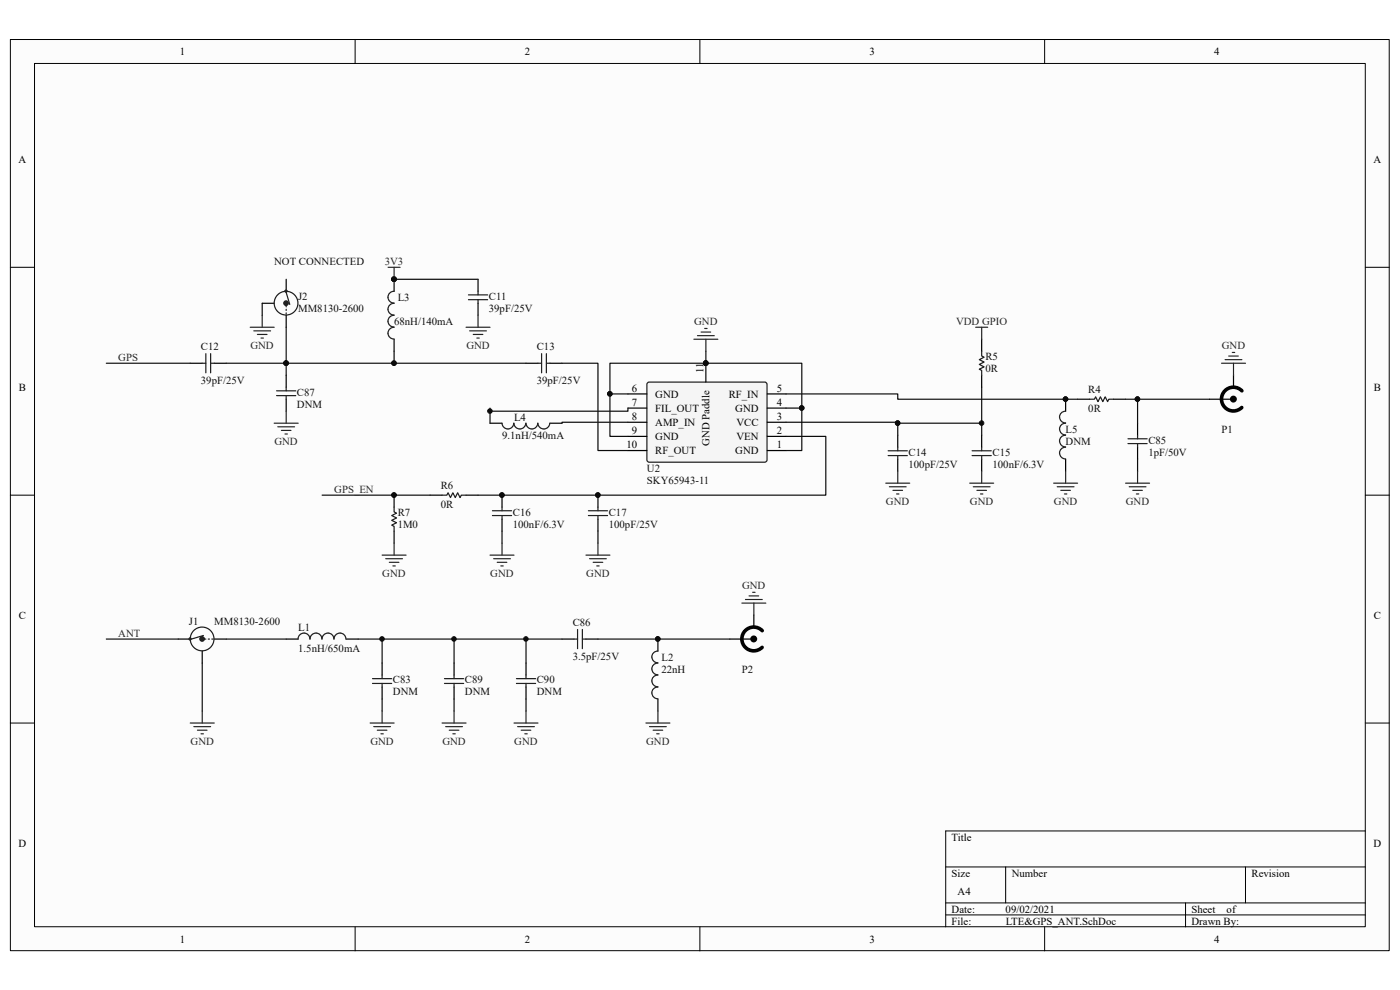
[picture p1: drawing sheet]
<svg xmlns="http://www.w3.org/2000/svg" width="297mm" height="210mm" viewBox="0 0 297 210" stroke-linecap="round" stroke-linejoin="round" font-family="sans-serif">
<path d="M2.2 8.4h292.5v193.3h-292.5z" fill="#fcfcfc"/>
<path d="M2.2 8.4h292.5v193.3h-292.5z" fill="none" stroke="#000" stroke-width=".21"/>
<path d="M7.4 13.5h282.2v183.1h-282.2z" fill="#fcfcfc"/>
<g fill="none" stroke="#000" stroke-width=".21">
<path d="M7.3 13.5h282.3v183.1h-282.3zM75.3 8.4v5.1M148.5 8.4v5.1M221.6 8.4v5.1M2.2 56.7h5.1M289.7 56.7h5.1M2.2 105h5.1M289.7 105h5.1M2.2 153.4h5.1M289.7 153.4h5.1M289.7 176.3h-89.1v20.3M75.3 196.6v5.1"/>
<path d="M148.5 196.6v5.1M200.6 183.9h89.1M200.6 191.5h89.1M200.6 194.1h89.1M213.4 183.9v7.6M221.6 196.6v5.1M251.5 191.5v5.1M264.2 183.9v7.6"/>
</g>
<g fill="none" stroke="#000" stroke-width=".25">
<path d="M60.7 59.2v2.6M83.6 59.2v2.6M101.4 59.2v2.6M40.4 77.1h2.5M45.5 77.1h2.5M55.6 64.3h2.6M60.7 66.9v2.5M60.7 79.6v2.5M83.6 72v2.5M101.4 64.3v2.6M111.6 77.1h2.5M116.7 77.1h2.5"/>
<path d="M208.3 72v2.5M208.3 79.6v2.5M60.7 84.7v2.5M104 89.8h2.5M116.7 89.8h2.5M190.5 92.3v2.6M190.5 97.4v2.6M208.3 92.3v2.6M208.3 97.4v2.6M226.1 84.7v2.5M226.1 97.4v2.6M228.6 84.7h2.6"/>
<path d="M236.2 84.7h2.6M241.3 89.8v2.5M241.3 94.9v2.5M83.6 105v2.6M83.6 112.7v2.5M91.2 105h2.6M98.9 105h2.5M106.5 105v2.6M106.5 110.1v2.6M126.9 105v2.6M126.9 110.1v2.6M37.8 135.6h2.6"/>
<path d="M42.9 138.1v2.6M45.5 135.6h2.5M60.7 135.6h2.6M73.4 135.6h2.6M119.2 135.6h2.6M124.3 135.6h2.6M139.6 135.6v2.5M81.1 140.7v2.5M81.1 145.7v2.6M96.3 140.7v2.5M96.3 145.7v2.6M111.6 140.7v2.5"/>
<path d="M111.6 145.7v2.6M139.6 148.3v2.5"/>
</g>
<g fill="none" stroke="#1c1c1c" stroke-width=".25">
<path d="M42.9 77.1h.8M43.7 75v4.1M44.7 75v4.1M44.7 77.1h.8M60.7 64.8v.3M60.7 65.6v.3M60.7 66.4v.2M60.7 62l.8 2.6M83.6 69.4a1.25 1.25 0 0 0-1.3 1.3 1.25 1.25 0 0 0 1.3 1.2M83.6 66.9a1.25 1.25 0 0 0-1.3 1.2 1.25 1.25 0 0 0 1.3 1.3M83.6 64.3a1.25 1.25 0 0 0-1.3 1.3 1.25 1.25 0 0 0 1.3 1.2M83.6 61.8a1.25 1.25 0 0 0-1.3 1.2 1.25 1.25 0 0 0 1.3 1.3"/>
<path d="M99.4 62.6h4.1M99.4 63.6h4.1M101.4 61.8v.8M101.4 63.6v.7M114.1 77.1h.8M114.9 75v4.1M115.9 77.1h.8M115.9 75v4.1M208.3 74.5v1l.5 .3-1 .5 1 .5-1 .5 1 .5-1 .5 .5 .3v1M58.7 82.9h4M58.7 83.9h4M60.7 82.1v.8"/>
<path d="M60.7 83.9v.8M109 89.8a1.25 1.25 0 0 1-1.2 1.2 1.25 1.25 0 0 1-1.3-1.2M111.5 89.8a1.26 1.26 0 0 1-1.2 1.2 1.26 1.26 0 0 1-1.3-1.2M114.1 89.8a1.25 1.25 0 0 1-1.3 1.2 1.25 1.25 0 0 1-1.2-1.2M116.6 89.8a1.26 1.26 0 0 1-1.2 1.2 1.26 1.26 0 0 1-1.3-1.2M188.4 95.6h4.1M188.4 96.6h4.1M190.5 94.9v.7M190.5 96.6v.8M206.2 95.6h4.1M206.2 96.6h4.1M208.3 94.9v.7"/>
<path d="M208.3 96.6v.8M224.8 96.1a1.25 1.25 0 0 0 1.3 1.3M224.8 93.6a1.25 1.25 0 0 0 1.3 1.2M224.8 91.1a1.25 1.25 0 0 0 1.3 1.2M224.8 88.5a1.25 1.25 0 0 0 1.3 1.2M226.1 94.9a1.25 1.25 0 0 0-1.3 1.2M226.1 92.3a1.25 1.25 0 0 0-1.3 1.3M226.1 89.8a1.25 1.25 0 0 0-1.3 1.3M226.1 87.2a1.25 1.25 0 0 0-1.3 1.3M231.2 84.7h1l.2-.5 .5 1 .6-1 .5 1 .5-1 .5 1 .2-.5h1M239.3 93.1h4.1M239.3 94.1h4.1"/>
<path d="M241.3 92.3v.8M241.3 94.1v.8M83.6 107.6v1l.5 .3-1 .5 1 .5-1 .5 1 .5-1 .5 .5 .3v1M93.8 105h1l.3-.5 .5 1.1 .5-1.1 .5 1.1 .5-1.1 .5 1.1 .3-.6h1M104.5 108.3h4M104.5 109.4h4M106.5 107.6v.7M106.5 109.4v.7M124.8 108.3h4.1M124.8 109.4h4.1M126.9 107.6v.7M126.9 109.4v.7"/>
<path d="M43.2 134.8l-2.6 .8M43.4 135.6h.3M44.2 135.6h.2M44.9 135.6h.3M73.4 135.6a1.27 1.27 0 0 0-1.3-1.3 1.27 1.27 0 0 0-1.3 1.3 1.27 1.27 0 0 0-1.2-1.3 1.27 1.27 0 0 0-1.3 1.3 1.27 1.27 0 0 0-1.3-1.3 1.27 1.27 0 0 0-1.3 1.3 1.26 1.26 0 0 0-1.2-1.3 1.26 1.26 0 0 0-1.3 1.3M121.8 135.6h.7M122.5 133.5v4.1M123.5 135.6h.8M123.5 133.5v4.1M138.3 139.4a1.25 1.25 0 0 0 1.3 1.2M139.6 138.1a1.25 1.25 0 0 0-1.3 1.3M79 144h4.1"/>
<path d="M79 145h4.1M81.1 143.2v.8M81.1 145v.7M94.3 144h4.1M94.3 145h4.1M96.3 143.2v.8M96.3 145v.7M109.6 144h4M109.6 145h4M111.6 143.2v.8M111.6 145v.7M138.3 147a1.25 1.25 0 0 0 1.3 1.2"/>
<path d="M138.3 144.5a1.25 1.25 0 0 0 1.3 1.2M138.3 141.9a1.25 1.25 0 0 0 1.3 1.3M139.6 145.7a1.25 1.25 0 0 0-1.3 1.3M139.6 143.2a1.25 1.25 0 0 0-1.3 1.3M139.6 140.7a1.25 1.25 0 0 0-1.3 1.2"/>
<circle cx="60.7" cy="61.8" r=".24"/>
<circle cx="60.7" cy="64.3" r="2.52"/>
<circle cx="40.3" cy="135.6" r=".24"/>
<circle cx="42.9" cy="135.5" r="2.52"/>
</g>
<g fill="#0e0e0e" stroke="#0e0e0e" stroke-width=".21">
<circle cx="83.6" cy="59.2" r=".48"/>
<circle cx="139.6" cy="135.5" r=".48"/>
<circle cx="126.8" cy="105" r=".48"/>
<circle cx="106.5" cy="105" r=".48"/>
<circle cx="81" cy="135.5" r=".48"/>
<circle cx="96.3" cy="135.5" r=".48"/>
<circle cx="111.6" cy="135.5" r=".48"/>
<circle cx="60.7" cy="77" r=".48"/>
<circle cx="83.6" cy="77" r=".48"/>
<circle cx="83.6" cy="105" r=".48"/>
<circle cx="226" cy="84.7" r=".48"/>
<circle cx="241.3" cy="84.7" r=".48"/>
</g>
<g fill="#1c1c1c" stroke="#1c1c1c" stroke-width=".25">
<circle cx="42.9" cy="135.5" r=".48"/>
<circle cx="60.7" cy="64.3" r=".48"/>
</g>
<g fill="none" stroke="#262626" stroke-width=".25">
<path d="M82.3 56.7h2.6M83.6 56.7v2.5M53.1 69.4h5.1M53.8 70.2h3.6M54.6 71h2M55.4 71.7h.5M55.6 66.9v2.5M98.9 69.4h5.1M99.6 70.2h3.6M100.4 71h2M101.2 71.7h.5M101.4 66.9v2.5"/>
<path d="M207 69.4h2.5M208.3 69.4v2.6M58.2 89.8h5.1M58.9 90.5h3.6M59.7 91.3h2M60.5 92.1h.5M60.7 87.2v2.6M190.5 100v2.5M208.3 100v2.5M226.1 100v2.5M241.3 100v2.5M81.1 117.8h5.1"/>
<path d="M81.8 118.5h3.6M82.6 119.3h2M83.6 115.2v2.6M104 117.8h5M104.7 118.5h3.6M105.5 119.3h2M106.5 115.2v2.6M124.3 117.8h5.1M125.1 118.5h3.5M125.8 119.3h2.1M126.9 115.2v2.6M187.9 102.5h5.1"/>
<path d="M188.7 103.3h3.5M189.4 104h2.1M190.2 104.8h.5M205.7 102.5h5.1M206.5 103.3h3.5M207.2 104h2.1M208 104.8h.5M223.5 102.5h5.1M224.3 103.3h3.6M225.1 104h2M225.8 104.8h.5M238.8 102.5h5.1"/>
<path d="M239.6 103.3h3.5M240.3 104h2.1M241.1 104.8h.5M83.4 120.1h.5M106.3 120.1h.5M126.6 120.1h.5M40.4 153.4h5.1M41.1 154.1h3.6M41.9 154.9h2M42.7 155.7h.5M42.9 150.8v2.6M78.5 153.4h5.1"/>
<path d="M79.3 154.1h3.5M80 154.9h2.1M80.8 155.7h.5M81.1 150.8v2.6M93.8 153.4h5.1M94.5 154.1h3.6M95.3 154.9h2M96.1 155.7h.5M96.3 150.8v2.6M109 153.4h5.1M109.8 154.1h3.6M110.6 154.9h2"/>
<path d="M111.3 155.7h.5M111.6 150.8v2.6M137 153.4h5.1M137.8 154.1h3.6M138.6 154.9h2M139.3 155.7h.5M139.6 150.8v2.6"/>
</g>
<g fill="none" stroke="#0e0e0e" stroke-width=".25">
<path d="M83.6 59.2h17.8M22.6 77.1h17.8M55.6 64.3v2.6M60.7 69.4v7.7h-12.7M83.6 74.5v2.6h-22.9v2.5M83.6 77.1h28M238.8 84.7h2.5v5.1M241.3 97.4v2.6M241.3 84.7h15.3M68.3 105h22.9M106.5 112.7v2.5M126.9 112.7v2.5"/>
<path d="M22.6 135.6h15.2M48 135.6h12.7M76 135.6h43.2M81.1 135.6v5.1M96.3 135.6v5.1M111.6 135.6v5.1M126.9 135.6h27.9M42.9 140.7v10.1M81.1 148.3v2.5M96.3 148.3v2.5M111.6 148.3v2.5"/>
</g>
<path d="M137.5 81.1h25l.2 .4v16.3l-.5 .2h-24.7l-.3-.4v-16.1z" fill-rule="evenodd" fill="#f5f5f5" stroke="#1c1c1c" stroke-width=".25"/>
<g fill="none" stroke="#000" stroke-width=".25">
<path d="M149.8 77.1v4M261.7 79.6v2.5M133.2 86.6h4M133.2 83.6h4M133.2 89.6h4M133.2 92.6h4M133.2 95.6h4M162.8 86.6h4M162.8 83.6h4M162.8 89.6h4M162.8 92.6h4M162.8 95.6h4"/>
<path d="M256.6 84.7h5.1M154.8 135.6h5.1M159.9 130.5v2.5"/>
</g>
<g fill="#0e0e0e" stroke="#0e0e0e" stroke-width=".21">
<circle cx="149.7" cy="77" r=".48"/>
<circle cx="190.4" cy="89.8" r=".48"/>
<circle cx="208.2" cy="89.8" r=".48"/>
<circle cx="170.1" cy="86.5" r=".48"/>
<circle cx="129.4" cy="83.5" r=".48"/>
<circle cx="103.9" cy="87.2" r=".48"/>
</g>
<g fill="none" stroke="#262626" stroke-width=".25">
<path d="M147.2 72h5.1M148 71.2h3.5M148.7 70.4h2.1M149.5 69.7h.5M149.8 72v2.5M259.1 77.1h5.1M259.9 76.3h3.6M260.7 75.5h2M261.4 74.8h.5M261.7 77.1v2.5M157.4 127.9h5.1M158.1 127.2h3.6"/>
<path d="M158.9 126.4h2M159.7 125.7h.5M159.9 127.9v2.6"/>
</g>
<g fill="none" stroke="#0e0e0e" stroke-width=".25">
<path d="M119.2 77.1h7.7v18.5h6.3M149.8 77.1h20.3v9.5M149.8 74.5v2.6h-20.4v6.5M104 86.6v3.2M133.2 89.6h-14v.2M133.2 83.6h-3.8v9h3.8M133.2 86.6v.6h-29.2M166.8 86.6h3.3v9h-3.3M166.8 92.6h8.4v12.4h-73.8M166.8 83.6h23.7v1.1h38.1M166.8 89.6h23.7v.2M208.3 89.8h-17.8v2.5"/>
<path d="M208.3 82.1v10.2"/>
</g>
<g fill="none" stroke="#000" stroke-width=".76">
<path d="M263.5 82.9a2.52 2.52 0 0 0-3.6 0 2.52 2.52 0 0 0 0 3.5 2.52 2.52 0 0 0 3.5 0M161.7 133.8a2.52 2.52 0 0 0-3.6 0 2.52 2.52 0 0 0 0 3.5 2.52 2.52 0 0 0 3.6 0"/>
<circle cx="261.7" cy="84.7" r=".36"/>
<circle cx="159.9" cy="135.5" r=".36"/>
</g>
<g font-size="2.3">
<text x="38.2" y="11.7">1</text>
<text x="111.3" y="11.7">2</text>
<text x="184.5" y="11.7">3</text>
<text x="257.6" y="11.7">4</text>
<text x="3.9" y="34.6">A</text>
<text x="291.4" y="34.6">A</text>
<text x="4" y="82.9">B</text>
<text x="134.1" y="83.1">6</text>
<text x="149.3" y="79" transform="rotate(-90 149.3 79)">11</text>
<text x="164.8" y="83.1">5</text>
<text x="291.5" y="82.9">B</text>
<text x="134.1" y="86.1">7</text>
<text x="134.1" y="89.1">8</text>
<text x="139" y="87.3">FIL_OUT</text>
<text x="139" y="84.3">GND</text>
<text x="154.6" y="84.3">RF_IN</text>
<text x="156" y="87.3">GND</text>
<text x="164.8" y="89.1">3</text>
<text x="164.8" y="86.1">4</text>
<text x="132.9" y="95.1">10</text>
<text x="134.1" y="92.1">9</text>
<text x="139" y="90.3">AMP_IN</text>
<text x="139" y="93.3">GND</text>
<text x="150.5" y="94.7" transform="rotate(-90 150.5 94.7)">GND Paddle</text>
<text x="156.3" y="90.3">VCC</text>
<text x="156.3" y="93.3">VEN</text>
<text x="164.8" y="95.1">1</text>
<text x="164.8" y="92.1">2</text>
<text x="139" y="96.4">RF_OUT</text>
<text x="156" y="96.4">GND</text>
<text x="4" y="131.3">C</text>
<text x="291.5" y="131.3">C</text>
<text x="3.9" y="179.6">D</text>
<text x="201.9" y="178.3">Title</text>
<text x="291.4" y="179.6">D</text>
<text x="201.9" y="186">Size</text>
<text x="214.6" y="186">Number</text>
<text x="265.5" y="186">Revision</text>
<text x="203.2" y="189.8">A4</text>
<text x="201.9" y="193.6">Date:</text>
<text x="201.9" y="196.1">File:</text>
<text x="213.3" y="193.6">09/02/2021</text>
<text x="213.4" y="196.1">LTE&amp;GPS_ANT.SchDoc</text>
<text x="252.8" y="196.1">Drawn By:</text>
<text x="252.8" y="193.6">Sheet</text>
<text x="260.2" y="193.6">of</text>
<text x="38.2" y="199.9">1</text>
<text x="111.3" y="199.9">2</text>
<text x="184.5" y="199.9">3</text>
<text x="257.6" y="199.9">4</text>
</g>
<g font-size="2.3" fill="#0e0e0e">
<text x="58.2" y="56.2">NOT CONNECTED</text>
<text x="63.2" y="63.6">J2</text>
<text x="84.4" y="63.8">L3</text>
<text x="103.7" y="63.6">C11</text>
<text x="63.2" y="66.1">MM8130-2600</text>
<text x="83.6" y="68.9">68nH/140mA</text>
<text x="103.7" y="66.1">39pF/25V</text>
<text x="42.6" y="74.3">C12</text>
<text x="113.9" y="74.3">C13</text>
<text x="209" y="76.3">R5</text>
<text x="42.6" y="81.4">39pF/25V</text>
<text x="63" y="83.9">C87</text>
<text x="113.9" y="81.4">39pF/25V</text>
<text x="209" y="78.9">0R</text>
<text x="230.9" y="83.4">R4</text>
<text x="63" y="86.5">DNM</text>
<text x="109.1" y="89.3">L4</text>
<text x="230.9" y="87.5">0R</text>
<text x="106.5" y="93.1">9.1nH/540mA</text>
<text x="226.1" y="91.8">L5</text>
<text x="226.1" y="94.4">DNM</text>
<text x="243.6" y="94.1">C85</text>
<text x="259.2" y="91.8">P1</text>
<text x="137.2" y="100.1">U2</text>
<text x="192.7" y="96.6">C14</text>
<text x="192.7" y="99.2">100pF/25V</text>
<text x="210.6" y="96.6">C15</text>
<text x="210.6" y="99.2">100nF/6.3V</text>
<text x="243.6" y="96.6">1pF/50V</text>
<text x="93.5" y="103.8">R6</text>
<text x="93.5" y="107.9">0R</text>
<text x="137.2" y="102.7">SKY65943-11</text>
<text x="84.4" y="109.4">R7</text>
<text x="84.4" y="111.9">1M0</text>
<text x="108.8" y="109.4">C16</text>
<text x="108.8" y="111.9">100nF/6.3V</text>
<text x="129.2" y="109.4">C17</text>
<text x="129.2" y="111.9">100pF/25V</text>
<text x="40.1" y="132.5">J1</text>
<text x="45.5" y="132.5">MM8130-2600</text>
<text x="63.2" y="133.8">L1</text>
<text x="121.5" y="132.8">C86</text>
<text x="63.2" y="138.4">1.5nH/650mA</text>
<text x="121.5" y="139.9">3.5pF/25V</text>
<text x="140.3" y="140.2">L2</text>
<text x="140.3" y="142.7">22nH</text>
<text x="157.4" y="142.7">P2</text>
<text x="83.4" y="145">C83</text>
<text x="83.4" y="147.5">DNM</text>
<text x="98.6" y="145">C89</text>
<text x="98.6" y="147.5">DNM</text>
<text x="113.9" y="145">C90</text>
<text x="113.9" y="147.5">DNM</text>
</g>
<g font-size="2.3" fill="#262626">
<text x="81.6" y="56.2">3V3</text>
<text x="147.3" y="68.9">GND</text>
<text x="202.8" y="68.9">VDD GPIO</text>
<text x="25.1" y="76.6">GPS</text>
<text x="53.1" y="74">GND</text>
<text x="98.9" y="74">GND</text>
<text x="259.2" y="74">GND</text>
<text x="58.2" y="94.4">GND</text>
<text x="70.9" y="104.6">GPS_EN</text>
<text x="188" y="107.1">GND</text>
<text x="205.8" y="107.1">GND</text>
<text x="223.6" y="107.1">GND</text>
<text x="238.8" y="107.1">GND</text>
<text x="81.1" y="122.3">GND</text>
<text x="104" y="122.3">GND</text>
<text x="124.4" y="122.3">GND</text>
<text x="157.4" y="124.9">GND</text>
<text x="25.1" y="135.1">ANT</text>
<text x="40.4" y="158">GND</text>
<text x="78.6" y="158">GND</text>
<text x="93.9" y="158">GND</text>
<text x="109.1" y="158">GND</text>
<text x="137.1" y="158">GND</text>
</g>
</svg>
